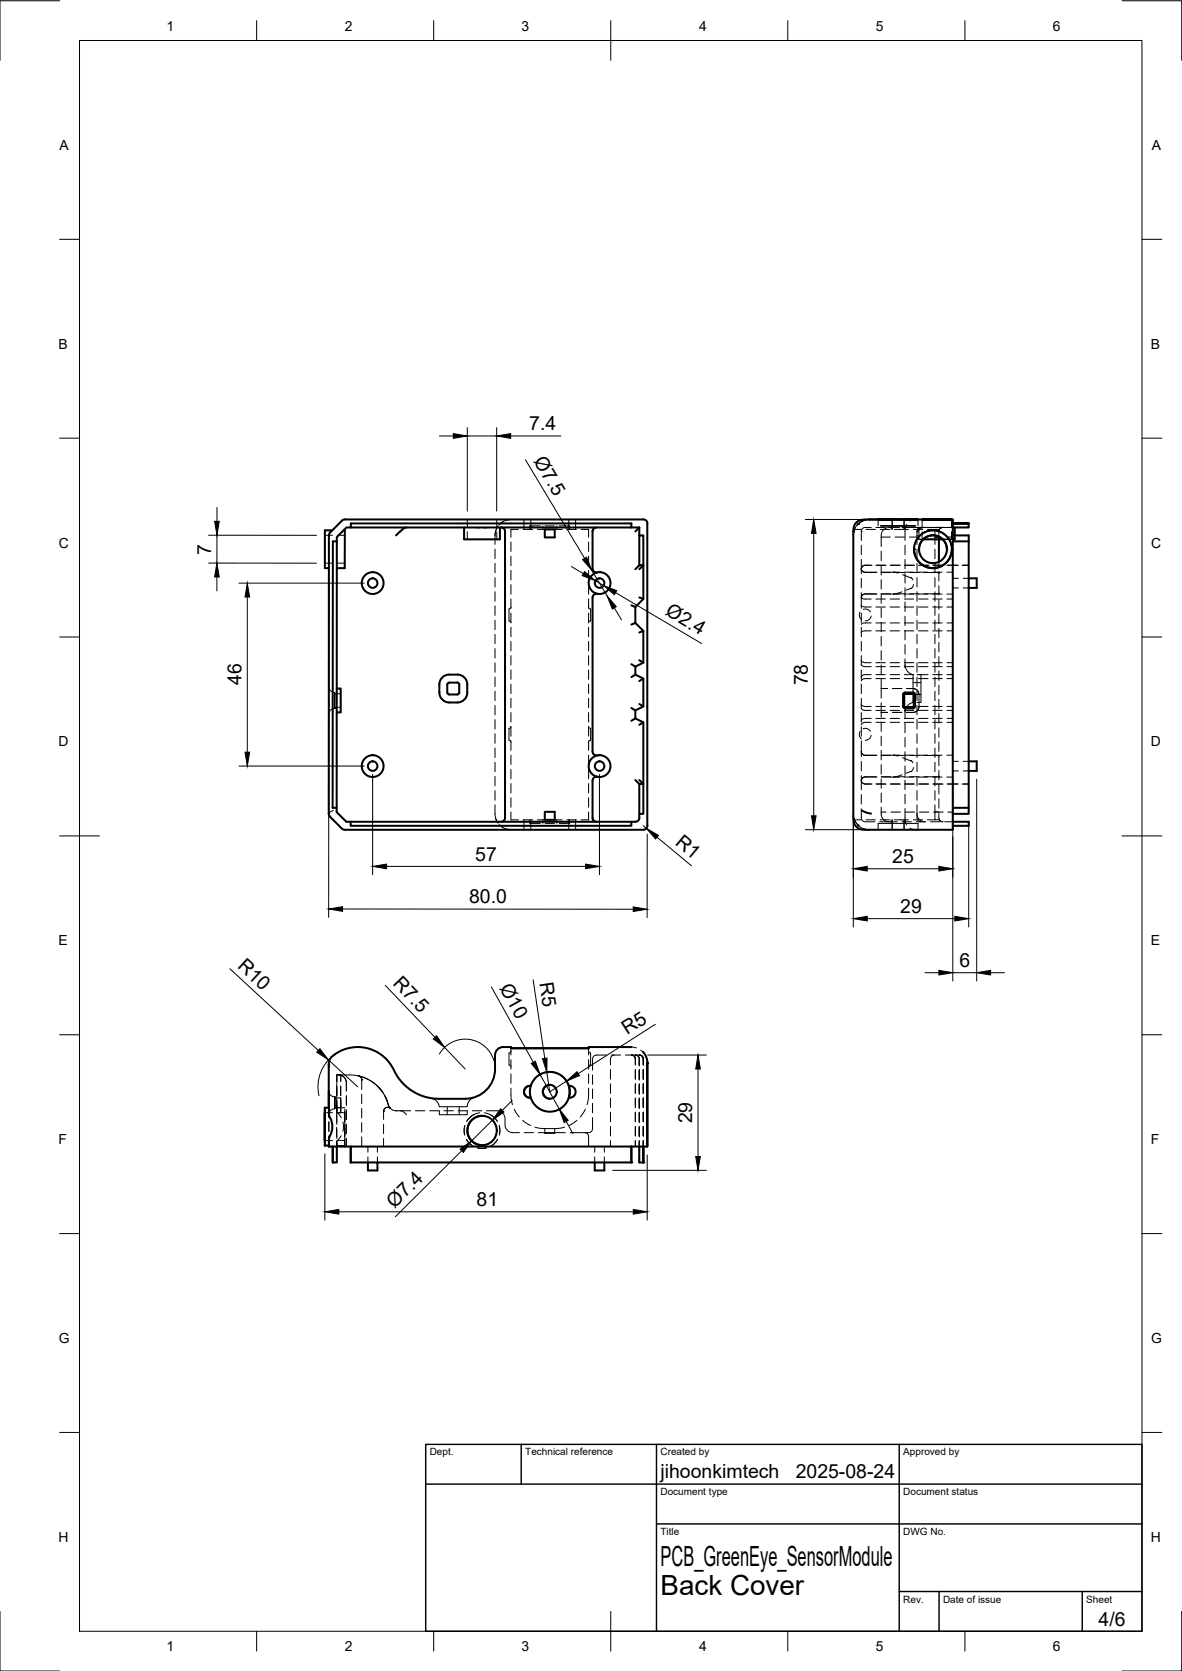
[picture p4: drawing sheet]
<svg xmlns="http://www.w3.org/2000/svg" width="297mm" height="420mm" viewBox="0 0 297 420" stroke-linecap="round" stroke-linejoin="round" font-family="sans-serif">
<!-- layer: Visible -->
<g fill="none" stroke="#000" stroke-width=".51">
<path d="M83.5 133.4h-1.9v9.5h1.1M85.9 130.9l-2.9 3-.3 .7-.1 70 .3 .7M86.3 133.4h.4l-.1 9.5h-2M88.2 131.6h70.5v1h-70.5zM88.2 132.6h-1.1l-2.5 2.4v1.1M102.2 132.6l-.8 .3-1.9 1.7M116.6 132.6v3h9v-3M125.9 132.6a1.01 1.01 0 0 1 1 1v72a1.01 1.01 0 0 1-1 1M136.9 133.1h2.5v2h-2.5zM149.9 132.6a.97 .97 0 0 0-1 1v9.4M158.7 132.6h2M160.7 134.6h1v7.5h-1z"/>
<path d="M160.7 132.6l-1 1M160.7 132.6v2M161.7 130.6h-75l-.7 .3M161.7 130.6a1.01 1.01 0 0 1 1 1M162.7 131.6v76M215.7 131.7h.1M218.5 130.6h.1M218.4 130.6h21v74M220.7 130.6h3.5zM224.2 130.6h6.5zM229.7 138.1a4.8 4.8 0 0 0 4.8 4.8 4.8 4.8 0 0 0 4.7-4.8M230.4 130.6h-11.9a5.4 5.4 0 0 0-3.3 .8l-.6 1-.2 1.2v72a3 3 0 0 0 3.8 3h21.2v-4"/>
<path d="M230.9 138.1a3.5 3.5 0 0 1 3.6-3.5 3.5 3.5 0 0 1 3.5 3.5M231.7 130.6h7.4zM232 135.6h4.9M235.9 135.6v5.7M239.4 131.6h4zM239.4 136.1h4M239.9 132.6v3h-.5M239.9 134.6h3.5v1.5M243.4 136.1v67h-4M243.4 131.6v1h-4M148.9 142.9l.4 .8 .8 .2M150.1 149.3l-.8 .2-.4 .8v38.7"/>
<path d="M158.7 152.2l1 .4M159.7 156.6l-1 .4M160.7 143.1l1-1v8.5l-2 2v4l2 2v8M160.7 142.1l-1 1M160.7 150.2l1 .4M161.7 158.6l-1 .4M243.4 145.4h2v2.4h-2M84.6 173.1h1v6h-1M111.3 170.2a4.8 4.8 0 0 1 4.2-.5 2.51 2.51 0 0 1 1.9 2.4 4 4 0 0 1-.9 4 4.8 4.8 0 0 1-4.2 .5 2.51 2.51 0 0 1-1.9-2.5 4 4 0 0 1 .9-3.9zM112.5 171.9l.4-.3 2.3 .1 .2 .4v2.3l-.5 .2h-2.2l-.3-.5zM158.7 178l1 .6M158.7 167l1 .6"/>
<path d="M159.7 169.6l-1 .6M160.7 166l1 .6M160.7 177l1 .6M161.7 166.6l-2 1v2l2 1v7l-2 1v2l2 1v15.5l-1-1M161.7 170.6l-1 .6M226.9 174.6v3l.5 .5h2.1l.4-.2 .1-3.3M227.2 174.6v3l.2 .2M227.4 174.1h2M227.4 177.8h2M227.4 174.1l-.2 .1-.3 .4M227.4 174.4l-.2 .2M229.4 174.4h-2h2"/>
<path d="M229.5 174.1l.2 .1 .3 .4M229.5 174.4l.2 .2M229.6 174.6l.1 3-.2 .2M148.9 188.9l.4 .8 .8 .2M148.9 196.3l.1 9.8M150.1 195.3l-.8 .2-.4 .8M159.7 196.1l1 1M159.7 180.6l-1 .7M160.7 197.1v8.5a1.01 1.01 0 0 1-1 1h-72.7l-2.4-2.4v-68.1h-.9l-.1 67h1M160.7 197.1h1v7.5h-1M161.7 181.6l-1 .6M243.4 191.4h2v2.4h-2"/>
<path d="M82.9 205.3l3 3M85.9 208.3l.7 .3h75.1M88.1 206.6v1h70.6v-1M136.9 204.1h2.5v2h-2.5zM149 206.1l.2 .2M149.2 206.3l.7 .3M162.7 207.6a1.01 1.01 0 0 1-1 1M215.7 207.5h.1M215.7 207.5v.1M216.6 203.8l1.1 .5 1.2 .3M239.4 206.6h4v1h-4M243.4 203.1v1.5h-4"/>
<path d="M81.6 278.5h1.1v1.8l.3 .8M81.6 278.5v9.5zM82.6 267.7v10.8v-4.2M83.7 265.5a2.48 2.48 0 0 0-1.1 2.3M83.8 265.3a10.1 10.1 0 0 1 15.6 4.6 12.6 12.6 0 0 0 10.9 6.4h6.6M124.4 265.3a11.2 11.2 0 0 1-1.2 7.5 7.5 7.5 0 0 1-6.3 3.5M128.4 263.6h19.5M133.2 273a1.49 1.49 0 0 0-1.5 1.5 1.49 1.49 0 0 0 1.5 1.5M133.4 276a5 5 0 0 0 4.8 3.5 5 5 0 0 0 4.7-3.5M133.4 273a5 5 0 0 1 4.8-3.5 5 5 0 0 1 4.7 3.5M133.4 273l-.2 1.5 .2 1.5M133.4 273a1.49 1.49 0 0 0-1.7 1.5 1.49 1.49 0 0 0 1.7 1.5"/>
<path d="M138.2 272.8a1.75 1.75 0 0 0-1.8 1.7 1.75 1.75 0 0 0 1.8 1.8M142.9 273a1.49 1.49 0 0 1 1.8 1.5 1.49 1.49 0 0 1-1.8 1.5M142.9 276h.3M142.9 273l.3 1.5-.3 1.5M143.2 273h-.3M147.9 263.6h-19.5v-.3a3.6 3.6 0 0 0-3.4 .6l-.5 .8-.1 .6M158.7 263.3h-10.8v.3M161.5 264.5l.9 1.2 .3 1.6M82.6 288v.3h79.1M83 285.5l-.3 .8v1.7h-1.1M83 281.1l.5 1.9-.1 1.3-.4 1.2M83.6 288.3l.1 4"/>
<path d="M83.7 288.3v4M84.6 288.3v4h-.9M88.1 292.3l.1-4v4h70.5v-4v4M88.1 292.3h.1M92.5 292.3v2h2.3v-2M121.1 280.6a3.7 3.7 0 0 0-3.6 3.7 3.7 3.7 0 0 0 3.6 3.7M149.5 292.3v2h2.4v-2M160.7 288.3v4h1v-4M161.7 288.3h1v-21v21"/>
<circle cx="234.5" cy="138.1" r="4.8"/>
<circle cx="234.5" cy="138.1" r="3.5"/>
<circle cx="93.7" cy="146.6" r="2.74"/>
<circle cx="93.7" cy="146.6" r="1.2"/>
<circle cx="150.7" cy="146.6" r="2.74"/>
<circle cx="150.7" cy="146.6" r="1.2"/>
<circle cx="93.7" cy="192.6" r="2.74"/>
<circle cx="93.7" cy="192.6" r="1.2"/>
<circle cx="150.7" cy="192.6" r="2.74"/>
<circle cx="150.7" cy="192.6" r="1.2"/>
<circle cx="138.2" cy="274.5" r="1.75"/>
<circle cx="121.1" cy="284.3" r="3.7"/>
</g>
<!-- layer: Hidden -->
<g fill="none" stroke="#000" stroke-width=".25">
<path d="M81.6 134.6h1.9M84.8 134.6h1.9M117.4 130.6v1.9M117.4 133.7v1.9M119 132.6l1.5 .1M123.2 132.6l-1.6 .2M124.4 134.6v2.3M124.4 138.1v2.4M124.8 133l-.4 1.6M124.8 130.6v1.9M124.8 133.7v1.9M125.2 132.2l-.6 1.3-.2 1.1"/>
<path d="M126.3 131.2l-1 .9M127.4 130.7l1-.1-1.1 .2-1.3 .6M128.4 136.3v2.4M128.4 139.8v2.4M130.3 133.1h-1.9v2M131.5 133.1h2.4M131.7 130.6v2.5M133.2 133.1v-.9h.2v.9M133.4 130.6v1.6h2.4M135 133.1h1.9M136.4 132.2v.9M137 132.2h2.3"/>
<path d="M139.4 133.1h1.9M139.9 132.2v.9M140.5 132.2h2.7v.9M142.5 133.1h2.3M142.9 130.6v2.5M144.7 130.6v2.5M146 133.1h1.9v2M147.9 136.3v2.4M147.9 139.8v2.4M149.9 132.6l-.7 .3M214.4 133.6h.1M214.7 133.1l-.3 1.5"/>
<path d="M214.7 133.1h1.7M215.7 131.7l-1 1.6-.3 1.3 .4-1.7-.1 .2-.3 1.5M215.7 131.7l1.2-.8 1.5-.3a4 4 0 0 0-2.7 1.1zM216.5 133.6h.1M216.5 133.6v2.3M216.5 137.1v2.4M217.6 133.1h2.4M218.4 130.6l-1 .1-.9 .4-1.2 1 .4-.4M218.9 132.6h-1.5a1 1 0 0 0-.9 1M220.1 132.6h2.4M220.7 130.6v1.6M221.2 133.1h2.4"/>
<path d="M221.4 135v2.4M221.4 138.6v2.4M221.4 135h2.4M221.5 130.6h.1M223.4 132.6h2.4M223.4 132.6a2.04 2.04 0 0 0-2 2.4M223.4 132.6h2.7M223.9 133.1v-.9h3.5v.9M224.2 130.6h.1M224.2 130.6v2.5M224.7 133.1h3.6M224.9 135h2.4"/>
<path d="M226.7 132.6h2.9M227 132.6h4.2M227.2 130.6v1.6h-5.9h8.8h-2.9M227.2 130.6h.1M227.2 130.6v2.5M227.4 137.1v2.4M227.8 131.8l-.3 1.5-.1 2.6M228.5 135h2.3M229.5 133.1h2.4M229.7 138.1l.1 1.2 .5 1.2M229.7 138.1h.1M229.8 137.2l-.1 1.3 .2 1.1"/>
<path d="M229.9 136.8l-.2 1.3M230.3 132.6h2.9M230.4 133.6v1M230.4 130.6l-1.7 .4M230.4 134.6h.1M230.4 134.6v2.3M230.4 138.1v2.4M230.7 130.6v1.6M230.9 132.8v2.8M230.9 138.1l.3 1.3M230.9 138.1h.1M231.1 134.8l-.8 .9-.5 1.2"/>
<path d="M231.4 132.6h2.6l-3.1 .2 .5-.2a.98 .98 0 0 0-1 1M231.7 133.7l.1 1.9h2.4M231.7 130.6v1.9M232 135.6h-1.1h1.6M232.2 133.9l-1.4 1.1-.7 1.1M232.4 132.6a1.93 1.93 0 0 0-1.8 1.3M232.9 135.6h5M233.1 133.1h1.8M233.3 133.5a4.7 4.7 0 0 1 4.5 1.2M233.7 135.6h2.4M233.8 132.6h3M233.8 133.4a4.7 4.7 0 0 0-3.4 2.3"/>
<path d="M234 132.6h-1.5a1.67 1.67 0 0 0-2 .9l-.1 .1M234.4 133.4l-1.2 .1-1.1 .5M234.9 135.1v1.8M234.9 138.1v2.4M235 133.4a4.8 4.8 0 0 1 4.2 4.7M236.1 133.1l-.2 .5zM236.1 133.1h-1.2v2h1M236.1 133.2l-.1 .2zM236.3 132.9l.6-.3zM236.7 133.9l1.4 1.1M236.9 135.6h2.5M236.9 132.6a1 1 0 0 0-1 1v2"/>
<path d="M236.9 132.6h-1.7h2.4M237.3 135.6h2.6M237.4 132.6h3.5M238 138.1l-.3 1.3M238 138.1h.1M238.1 135l.6 1.1M238.1 135h1.3M238.7 132.6h1.2zM239 136.8l.2 1.3M239 139.3l-.4 1.2-.8 1M239.1 133.7v1.9h-2.5M239.1 137.2l.1 1.3-.2 1.1"/>
<path d="M239.1 130.6v1.9M239.2 138.1h.1M239.4 134.6h.5M239.9 132.6h.1M242 132.6h1.4M81.6 141.6h1.9M84.7 141.6h1.9M124.4 141.6v2.4M124.4 145.2v2.4M124.4 148.8v2.4M124.4 152.4v2.3M124.4 155.9v2.4"/>
<path d="M124.4 159.5v2.4M128.4 152.6l-.2 .4a.33 .33 0 0 0-.3 .2 .33 .33 0 0 0 0 .4v2.1a.41 .41 0 0 0 0 .4 .41 .41 0 0 0 .4 .2l.1 .3M128.4 143.4v2.4M128.4 147v2.4M128.4 150.6v2.4M128.4 154.2v2.3M128.4 157.7v2.4M147.9 152.6l.2 .4a.34 .34 0 0 1 .4 .2 .34 .34 0 0 1-.1 .4v2.1a.42 .42 0 0 1 0 .4 .42 .42 0 0 1-.4 .2l-.1 .3M147.9 143.4v2.4M147.9 147v2.4M147.9 150.6v2.4M147.9 154.2v2.3"/>
<path d="M147.9 157.7v2.4M216.1 153.9a1.51 1.51 0 0 0 .4 1.9M216.5 149v1.3M216.5 145.4v2.4M216.5 143v1.3M216.5 152.2l.4 .4h2M216.5 150.2l.4 .4h2M216.5 143a1 1 0 0 0 .9 1h2.8M216.5 142.9a1 1 0 0 0 .9 1h3M216.5 140.7v2.3M216.5 150.3v2.7M216.5 154.2v2.3"/>
<path d="M216.5 157.7v2.4M216.7 142.4l-.2 .7a.97 .97 0 0 1 .9-1zM216.9 153.2a1.46 1.46 0 0 1 1.8 .7M217.4 142.1h1.7M218.9 154.9a1.48 1.48 0 0 1-1.5 1.2M218.9 158.6h-1.8l-.6 .4M218.9 156.6l-2 .1-.4 .3M220.1 142.1h2.6M220.1 158.6h2.4M220.1 156.6h2.4M220.1 152.6h2.4M220.1 150.6h2.4"/>
<path d="M220.2 149.3h-2.8a1 1 0 0 0-.9 1M220.4 149.4h-3a1 1 0 0 0-.9 1M221.4 144h2.4M221.4 149.3h2.4M221.4 142.2v2.3M221.4 145.8v2.3M221.4 149.3v2.4M221.4 152.9v2.4M221.4 156.5v2.4M221.6 143.9h4.4M221.6 149.4h4.4M223.7 142.1h2.6"/>
<path d="M223.7 158.6h2.4M223.7 156.6h2.4M223.7 152.6h2.4M223.7 150.6h2.4M224.5 149.4h.1M224.5 143.9h.1M224.5 143.9l1.2 .2M225 144h2.4M225 149.3h2.4M226.7 148.8l-2.2 .6M226.8 144.5l2.1 .8M227.2 143.9h2.4"/>
<path d="M227.2 149.4h2.4M227.2 142.1h2.6M227.2 158.6h2.4M227.2 156.6h2.4M227.2 152.6h2.4M227.2 150.6h2.4M227.4 140.7v2.3M227.4 144.2v2.4M227.4 147.8v2.4M227.4 151.4v2.4M227.4 154.9v2.4M227.4 158.5v2.4"/>
<path d="M228.6 144h2.3M228.6 149.3h2.3M228.9 145.3h.1M228.9 148h.1M228.9 145.3l.5 .5M229.6 147l-.1 .3a1.59 1.59 0 0 1-1.6 1l-.1 .1M230.4 140.7l.9 1 .9 .6M230.4 141.6v2.4M230.4 145.2v2.4M230.4 148.8v2.4M230.4 152.4v2.3M230.4 155.9v2.4"/>
<path d="M230.4 159.5v2.4M230.8 143.9h2.4M230.8 149.4h2.4M230.8 142.1h2.6M230.8 158.6h2.4M230.8 156.6h2.4M230.8 152.6h2.4M230.8 150.6h2.4M231.1 141.5l1 .7 1.1 .5M231.8 140.4l.9 .7 1.1 .4M232.2 144l3.8 .1-.1-.1v.1M233.3 142.7l.8 .2 1.5-.2"/>
<path d="M234.4 143.9h2.3M234.4 149.4h2.3M234.4 142.1h2.6M234.4 158.6h2.4M234.4 156.6h2.4M234.4 152.6h2.4M234.4 150.6h2.4M234.9 141.6v2.4M234.9 145.2v2.4M234.9 148.8v2.4M234.9 152.4v2.3M234.9 155.9v2.4"/>
<path d="M234.9 159.5v2.4M235.9 149.2v.1l.1-.1-3.8 .1M235.9 141.3v1.2M235.9 143.7v2.4M235.9 147.3v2.3M235.9 150.8v2.4M235.9 154.4v2.4M235.9 158v2.4M236.8 142.2l-1.1 .5-1.3 .2M237.1 140.4l-.9 .7-1.2 .4M237.9 143.9h1.5M237.9 149.4h1.5"/>
<path d="M238 142.1h2.9M238 158.6h1.4M238 156.6h1.4M238 152.6h1.4M238 150.6h1.4M238.4 140.7l-.8 1-.9 .6M239.4 147.8h1.5M239.4 145.4h1.5M241.8 142.1h1.6h-1.4M242 147.8h1.4M242 145.4h1.4M82.6 172.6a1.5 1.5 0 0 0 1.5 1.5"/>
<path d="M84.1 174.1v.5zM84.1 174.6v3v-3M84.1 177.6v.5zM84.1 178.1h.1M84.1 178.1a1.48 1.48 0 0 0-1.5 1.5M84.1 177.8h1.5M84.1 174.4h1.5M124.4 163.1v2.4M124.4 166.6v2.4M124.4 170.2v2.4M124.4 173.8v2.4M124.4 177.4v2.3"/>
<path d="M128.4 161.3v2.4M128.4 164.9v2.3M128.4 168.4v2.4M128.4 172v2.4M128.4 175.6v2.4M128.4 179.2v2.3M147.9 161.3v2.4M147.9 164.9v2.3M147.9 168.4v2.4M147.9 172v2.4M147.9 175.6v2.4M147.9 179.2v2.3"/>
<path d="M216.5 166a.84 .84 0 0 0 .9 .6h1.5M216.5 175.6v2.4a.84 .84 0 0 0 .9 .6h1.5M216.5 177a.84 .84 0 0 0 .9 .6h1.5M216.5 167a.84 .84 0 0 0 .9 .6h1.5M216.5 161.3v2.4M216.5 164.9v2.3M216.5 168.4v2.4M216.5 172v2.4M216.5 179.2v2.3M218.9 170.6l-1.8 .1-.5 .2-.1 .3M218.9 169.6h-1.6a.8 .8 0 0 0-.8 .6M220.1 166.6h2.4"/>
<path d="M220.1 178.6h2.4M220.1 177.6h2.4M220.1 170.6h2.4M220.1 169.6h2.4M220.1 167.6h2.4M221.4 173.1h1.7zM221.4 160v2.4M221.4 163.6v2.4M221.4 167.2v2.4M221.4 170.8v4.7M221.4 176.7v3.6M221.4 179.1h1.7"/>
<path d="M223.7 166.6h2.4M223.7 178.6h2.4M223.7 177.6h2.4M223.7 170.6h2.4M223.7 169.6h2.4M223.7 167.6h2.4M224.3 173.1h2.3M224.3 179.1h2.3M227.2 177.6l2.4 .1-.2 .1h-2zM227.2 166.6h2.4M227.2 178.6h2.4M227.2 170.6h2.4"/>
<path d="M227.2 169.6h2.4M227.2 167.6h2.4M227.4 167.2a2.87 2.87 0 0 0 2 2.5v6a.82 .82 0 0 1 0 .9 .82 .82 0 0 1-.8 .3l-.8 .9-.4 1.3M227.4 162.1v2.4M227.4 165.7v2.2M227.4 178.4v2.3M229.4 171.6h2M229.4 174.6h2M229.6 177.6h.1M230.4 163.1v2.4M230.4 166.6v2.4M230.4 170.2v2.4"/>
<path d="M230.4 173.8v2.4M230.4 177.4v2.3M230.4 169.6h2.8M230.8 166.6h2.4M230.8 178.6h2.4M230.8 177.6h2.4M230.8 170.6h2.4M230.8 167.6h2.4M230.9 174.6a1.52 1.52 0 0 0-1.5-1.5h-1.6h1.6a1.52 1.52 0 0 1 1.5 1.5v3a1.51 1.51 0 0 1-1.5 1.5h-1.6h1.6a1.54 1.54 0 0 0 1.5-1.5M231.4 169.6v7h-1M234.4 166.6h2.4M234.4 178.6h2.4"/>
<path d="M234.4 177.6h2.4M234.4 170.6h2.4M234.4 169.6h2.4M234.4 167.6h2.4M234.9 163.1v2.4M234.9 166.6v2.4M234.9 170.2v2.4M234.9 173.8v2.4M234.9 177.4v2.3M235.9 161.5v2.4M235.9 165.1v2.4M235.9 168.7v2.4"/>
<path d="M235.9 172.3v2.3M235.9 175.8v2.4M235.9 179.4v2.4M238 166.6h1.4M238 178.6h1.4M238 177.6h1.4M238 170.6h1.4M238 169.6h1.4M238 167.6h1.4M124.4 180.9v2.4M124.4 184.5v2.4M124.4 188.1v2.4"/>
<path d="M124.4 191.7v2.3M124.4 195.2v2.4M124.4 198.8v2.4M128.4 182.6l-.2 .4a.35 .35 0 0 0-.3 .2 .35 .35 0 0 0 0 .4v2.1a.4 .4 0 0 0 0 .4 .4 .4 0 0 0 .4 .2l.1 .3M128.4 182.7v2.4M128.4 186.3v2.4M128.4 189.9v2.4M128.4 193.4v2.4M128.4 197v2.4M147.9 182.6l.2 .4a.35 .35 0 0 1 .3 .2 .35 .35 0 0 1 0 .4v2.1a.4 .4 0 0 1 0 .4 .4 .4 0 0 1-.4 .2l-.1 .3M147.9 182.7v2.4M147.9 186.3v2.4"/>
<path d="M147.9 189.9v2.4M147.9 193.4v2.4M147.9 197v2.4M216.1 183.9a1.47 1.47 0 0 0 .4 1.9M216.5 195v1.3M216.5 191.5v2.3M216.5 189v1.2M216.5 196.1a.94 .94 0 0 0 .9 1 1 1 0 0 1-.9-1zM216.5 189a.97 .97 0 0 0 .9 .9h2.8M216.5 188.9a1 1 0 0 0 .9 1h3M216.5 182.7v2.4M216.5 186.3v2.7"/>
<path d="M216.5 196.3v2.3M216.5 199.8v2.4M216.9 183.2a1.48 1.48 0 0 1 1.8 .7M217.4 197.1h1.7M218.9 184.9a1.48 1.48 0 0 1-1.5 1.2M218.9 181.6h-1.6a.8 .8 0 0 0-.8 .6M218.9 180.6h-1.6a.8 .8 0 0 0-.8 .7M220.1 197.1h2.6M220.1 181.6h2.4M220.1 180.6h2.4M220.2 195.3h-2.8a1 1 0 0 0-.9 1M220.4 195.4h-3a1 1 0 0 0-.9 1"/>
<path d="M221.4 189.9h2.4M221.4 195.3h2.4M221.4 181.5v2.4M221.4 185.1v2.4M221.4 188.7v2.4M221.4 192.3v2.3M221.4 195.8v2.4M221.4 199.4v2.4M221.6 189.9h4.4M221.6 195.4h4.4M223.7 197.1h2.6M223.7 181.6h2.4"/>
<path d="M223.7 180.6h2.4M224.5 195.4h.1M224.5 189.9h.1M224.5 189.9l1.2 .2M225 189.9h2.4M225 195.3h2.4M226.7 194.8l-2.2 .6M226.8 190.5l2.1 .8M227.2 189.9h2.4M227.2 195.4h2.4M227.2 197.1h2.6M227.2 181.6h2.4"/>
<path d="M227.2 180.6h2.4M227.4 181.9v2.4M227.4 185.4v2.4M227.4 189v2.4M227.4 192.6v2.4M227.4 196.2v2.3M227.4 199.7v2.4M228.6 189.9h2.3M228.6 195.3h2.3M228.9 191.3h.1M228.9 194h.1M228.9 194l-1.1 .4"/>
<path d="M228.9 191.3l.5 .5M229.6 193l-.3 .7-.4 .3M230.4 180.9v2.4M230.4 184.5v2.4M230.4 188.1v2.4M230.4 191.7v2.3M230.4 195.2v2.4M230.4 198.8v2.4M230.8 189.9h2.4M230.8 195.4h2.4M230.8 197.1h2.6M230.8 181.6h2.4"/>
<path d="M230.8 180.6h2.4M232.2 189.9l3.7 .2M234.4 189.9h2.3M234.4 195.4h2.3M234.4 197.1h2.6M234.4 181.6h2.4M234.4 180.6h2.4M234.9 180.9v2.4M234.9 184.5v2.4M234.9 188.1v2.4M234.9 191.7v2.3M234.9 195.2v2.4"/>
<path d="M234.9 198.8v2.4M235.9 195.2v.1l.1-.1-3.8 .1M235.9 183v2.4M235.9 186.5v2.4M235.9 190.1v2.4M235.9 193.7v2.4M235.9 197.3v2.3M237.9 189.9h1.5M237.9 195.4h1.5M238 197.1h2.9M238 181.6h1.4M238 180.6h1.4"/>
<path d="M239.4 193.8h1.5M239.4 191.4h1.5M241.8 197.1h1.6M242 193.8h1.4M242 191.4h1.4M83.8 203.8l-.9 .4-.3 .4M124.4 202.4a6.9 6.9 0 0 0 .4 3.9l.4 .7M124.6 205.9l.3 .6M124.7 206l.1 .5M125.5 207.3l.7 .6M126 207.9l1.3 .6 1.1 .1-1.2-.2M128.4 204.2v1.9h1.9"/>
<path d="M128.4 200.6v2.4M131.5 206.1h2.4M131.7 206.1v2.5M133.2 206.1v.9h.2M133.4 207h2.4M133.4 206.1v.9M133.4 207v1.6M135 206.1h1.9M136.4 206.1v.9M137 207h2.3M139.4 206.1h1.9M139.9 206.1v.9"/>
<path d="M140.5 207h2.4M142.5 206.1h2.3M142.9 206.1v.9M142.9 207v1.6M143.2 206.1v.9h-.3M144.7 206.1v2.5M147.9 204.2v1.9h-1.9M147.9 200.6v2.4M148.9 205.9l.1 .2M149.2 206.3l.7 .3M214.5 205.3l-.1-.7 .1 .4a4.2 4.2 0 0 0 1.4 2.7M214.6 205.7l.3 .8"/>
<path d="M214.7 206.1h1.7M214.9 206.5l.8 1M215.6 207.4l.1 .1M215.7 207.5a4.1 4.1 0 0 0 2.7 1.1l-1.5-.3M215.7 207.6h.1M216.5 203.3v2.3a.97 .97 0 0 0 .9 1h2.5M217.6 206.1h2.4M220.7 208.6v-1.6h10v1.6M221 206.6h4.5M221.2 206.1h2.4M221.4 203v1.6a1.99 1.99 0 0 0 2 2M221.4 204.2h1.3"/>
<path d="M223.9 204.2h2.4M223.9 206.1v.9M224.2 206.6v.4M224.2 206.1v2.5M224.7 206.1h3.6M226.7 206.6h2.4M227.2 206.6v.4M227.2 206.1v2.5M227.4 203.3l.1 2.7 .3 1.4M227.4 206.1v.9M227.5 204.2h2.3M228.7 208.2l1.7 .4"/>
<path d="M229.5 206.1h2.4M230.3 206.6h2.3M230.4 204.6v.5a1.31 1.31 0 0 0 1 1.5M230.4 204.6a1.97 1.97 0 0 0 2.1 2M230.4 202.4v2.2M231 204.2h2.4M233.1 206.1h1.8M233.8 206.6h2.4M234.6 204.2h2.4M234.9 202.4v1.7M235.9 204.1h-1v2h1.2l-.1-.2M235.9 204.4v1.2a.97 .97 0 0 0 1 1l-.7-.3"/>
<path d="M235.9 200.9v2.3M237.4 206.6h2M238.2 204.2h1.2M81.6 279.8h1.9M82.6 268.3h.1M82.6 267.8h.1M82.6 267.1v.4M82.6 279.4v-.9v2.4M82.6 274.3l.1 .6 .4 .5 1 .4M82.7 278.5v2.4M82.9 266.3l-.2 .4M83.8 265.4l-.6 .4"/>
<path d="M83.8 265.4h.1M83.8 265.4l-.3 .2M83.8 265.3l-.1 .2M83.8 265.3h.1M84.1 275.8v.5zM84.1 275.8h.1M84.1 276.3v-.2h1.5v.2M84.1 276.1h.1M84.1 276.1v.2M84.1 278.3v.5zM84.1 278.3v-2v2M84.1 276.3v2"/>
<path d="M84.1 278.3v.5M84.1 278.8l-.9 .3-.5 .8M84.6 270.3a2.06 2.06 0 0 1 2.4 2v2M84.6 270.3v2.3M84.6 272.7v3.5M84.6 276.3v3.4M84.6 279.9v2.4M84.6 279.8v-1.5v1.5h1M84.6 270.3h.1M84.6 279.1v-.5v1.1l1.1 1.3M84.6 278.5h2.1M84.8 279.8h1.9"/>
<path d="M85.6 276.3v2.2M85.6 276.3v2.2h-1.5v-.2v.2M85.6 276.7v3.1zM85.6 270.3v1.6M85.6 273.1v2.4M86.6 279.5v2.5M86.7 278.8v2.6M86.7 279.8v2.3M87 275.5v2.4M87 279.1v2.4M87.1 275.5v2.4M87.1 279.1v2.4"/>
<path d="M90.2 270.6l1.3 .3M90.2 270.6l1.5 .4M90.2 270.6l.5 .3 .2 .6M90.3 270.6l-1.8-.3h-3.4a1.99 1.99 0 0 1 2 2v2M90.9 271.5v2.4M90.9 275.1v2.4M90.9 278.7v2.4M90.9 271.5h.1M91.3 270.9l1.2 .5M91.4 270.9l2.1 1.1M91.9 271.1l.3 .1M92.8 271.5l1.1 .8"/>
<path d="M93.4 271.9l1 .8M93.7 272.1l1.3 1.1 1.1 1.3M94.5 272.8l1.6 1.7M94.8 273.1l1.5 1.8M95.2 273.5l.8 .9M95.9 274.3l.9 1.5 .7 1.5M96.4 279.4h.1M96.4 279.4v2.1M96.6 275.3l1 2.5M96.7 275.5l.9 2.3M96.9 275.9l.4 1.1M97.6 277.8l.7 1.1 1.2 .4"/>
<path d="M97.6 277.8l.1 .2-.1-.1M97.8 278.2l.1 .3zM98 278.6a1 1 0 0 0-1-.1 1 1 0 0 0-.6 .9M99.5 279.3h1.1M99.5 279.3h.1M100.6 279.3l.7 .2 .9 .8M100.6 279.3h2.6M104.4 279.3h2.4M108 279.3h2.4v1h7v-1M111.5 279.3h2.4M112.4 278.3v2M115.1 279.3h2.4"/>
<path d="M115.4 278.3v2M116.9 276.3h.1M118.7 279.3h2.4M119.1 275.9a2.56 2.56 0 0 0-1.7 2.4h-7a2.63 2.63 0 0 0-2.1-2.2M120.5 279.8l-1.5 .5M121.7 279.8l1 .3a4.6 4.6 0 0 1 2.3 1.8M122.3 279.3l3.3 .1 1 .8 .3 1.1a3.8 3.8 0 0 0 .3 2.5l.7 .7a4.2 4.2 0 0 0 2.6 .3M128.4 273.6a11.1 11.1 0 0 0 .4 4.1M128.4 264.3l-.2 .4a.4 .4 0 0 0-.4 .2 .4 .4 0 0 0 .1 .5v2a.38 .38 0 0 0 0 .4 .38 .38 0 0 0 .4 .1l.1 .4M128.4 263.6v1.7M128.4 266.4v2.4M128.4 270v2.4"/>
<path d="M129.2 278.9l1.3 2M133.2 273l.2 .1-.2 1.1 .2 1.8M133.4 276l.5 1.2 .6 .7M133.4 276h-.2M134.5 271.2l-1.1 1.9M135.4 278.7l.9 .5 1.3 .3M137.6 269.6l-1.3 .3-.9 .5M138.2 272.8l.9 .3 .7 .9M138.7 269.6l1.3 .3 .9 .5M139.8 275.1l-.7 .9-.9 .3M141 278.7l-1 .5-1.3 .3M141.9 271.2l1 1.9"/>
<path d="M142.9 276l-.5 1.2-.5 .7M143.2 273l.8 .3 .5 .7M144.5 275.1l-.5 .7-.8 .2M147.1 278.9l-1.3 2M147.9 273.6v2.5l-.3 1.6M147.9 264.3l.2 .3a.45 .45 0 0 1 .4 .3 .45 .45 0 0 1-.1 .5v2a.38 .38 0 0 1 0 .4 .38 .38 0 0 1-.4 .1l-.1 .4M147.9 263.6v1.7M147.9 266.4v2.4M147.9 270v2.4M148.9 270.3v2.3M148.9 273.8v2.4M148.9 277.4v2.4"/>
<path d="M152.4 265.3h-2.5a1 1 0 0 0-1 1v2.8M153.4 268.9v2.4M153.4 272.5v2.4M153.4 276.1v2.4M153.4 279.7v2.3M153.6 265.3h2.4M154.4 265.3a1 1 0 0 0-1 1v1.5M157.2 265.3h2.5M158.7 265.3a1 1 0 0 1 1 1M158.7 265.3a1 1 0 0 1 1 1 1 1 0 0 0-1-1zM158.7 263.3l1.3 .2M159.7 265.3h1"/>
<path d="M159.7 265.3a.97 .97 0 0 1 1 1v1.7M159.7 265.3a.98 .98 0 0 1 1 1v1.5M159.7 266.3v1.5M159.7 268.9v2.4M159.7 272.5v2.4M159.7 276.1v2.4M159.7 279.7v2.3M160.7 265.3a1 1 0 0 1 1 1M160.7 265.3a1.01 1.01 0 0 1 1 1 1.04 1.04 0 0 0-1-1zM160.7 268.9v2.6M160.7 272.5v2.6M160.7 276.1v2.6"/>
<path d="M160.7 279.7v2.6M161 264.1l.5 .4M161.7 266.3v1.5M161.7 268.9v2.4M161.7 272.5v2.4M161.7 276.1v2.4M161.7 279.7v2.3M81.6 286.8h1.9M82.6 282.1v2.4M82.6 285.7v2.3M82.7 285.7v2.3M82.7 282.1v2.4"/>
<path d="M84.6 283.5v2.3M84.6 290.9v1.4M84.6 280.3v2.4M84.6 283.9v2.4M84.6 286.9v1.1v-.5M84.6 286.9v2.8M84.6 288h2.1M85.7 285.6l-1.1 1.3M86.2 282.1l.1 1.2-.1 1.2M86.6 283.3v2.5M86.6 284.5l.1 2.3h-1.9M86.6 280.9v2.4"/>
<path d="M86.7 286.4v1.6l-.1-.9M86.7 282.7v2.5M86.7 283.3v2.3M87 282.7v2.4M87 286.2v2.1M87.1 282.7v2.4M87.1 286.2v2.1M90.9 282.3v2.4M90.9 285.9v2.4M92.5 288.3v1.4M92.5 290.9v1.4M94.8 288.3v1.4"/>
<path d="M94.8 290.9v1.4M96.4 282.7v2.4M96.4 286.2v2.1M116.8 285.4l-.2-1.1 .2-1.3-.2 1.3 .2 1.1M117.2 286.5l.9 1.1 .8 .5M117.2 286.5l.9 1.1 .8 .6M119 280.3l-1 .7-.7 .9M120 288.6l.8 .2 1.5-.2-.9 .2-1.4-.2M121.1 280.6l1.6 .3M121.1 288h.1M121.1 280.6h.1M121.1 288.8h.1"/>
<path d="M122.7 287.6l-1.6 .4M123.2 280.3l1 .7 .8 .9M123.4 288.1l.8-.5 .9-1.1-.9 1.1-.8 .6M123.7 281.6l.6 .8 .5 1.3M124.8 284.9l-.5 1.2-.6 .8M125.5 285.4l.1-1.1-.1-1.3 .1 1.3-.1 1.1M131.3 281.7l2 1.3M131.7 284.8h2.4M134.4 283.4l2.5 .4M135.3 284.8h6.8M136.9 283.8v1.1h2.5v-1.1M136.9 283.8h2.5"/>
<path d="M141.9 283.4l-2.5 .4M145 281.7l-2 1.3M146.9 284.8a1 1 0 0 1 1 1v2.5M148.9 281v2.8a1 1 0 0 1-1 1h-4.6M149.5 288.3v1.4M149.5 290.9v1.4M151.9 288.3v1.4M151.9 290.9v1.4M153.4 283.3v2.3M153.4 286.8v1.5M159.7 283.3v2.3M159.7 286.8v1.5"/>
<path d="M160.7 283.3v2.5M160.7 286.8v2.6M160.7 290.6v1.7M161.7 283.3v2.3M161.7 286.8v1.5"/>
</g>
<!-- layer: Visible -->
<g fill="#000">
<circle cx="215.7" cy="131.7" r=".25"/>
<circle cx="224.2" cy="130.6" r=".25"/>
<circle cx="227.2" cy="130.6" r=".25"/>
<circle cx="229.7" cy="138.1" r=".25"/>
<circle cx="239.2" cy="138.1" r=".25"/>
<circle cx="158.7" cy="263.3" r=".25"/>
<circle cx="162.7" cy="267.3" r=".25"/>
<circle cx="158.7" cy="292.3" r=".25"/>
<circle cx="161.7" cy="292.3" r=".25"/>
</g>
<!-- layer: BORDER -->
<g fill="none" stroke="#000" stroke-width=".25">
<path d="M15 .2h-15v15M20 10.2h267v400h-267zM64.5 5.2v5M109 5.2v5M153.5 5.2v10M198 5.2v5M242.5 5.2v5M282 .2h15v15M15 60.2h5M287 60.2h5M15 110.2h5M287 110.2h5"/>
<path d="M15 160.2h5M287 160.2h5M15 210.2h10M282 210.2h10M15 260.2h5M287 260.2h5M15 310.2h5M287 310.2h5M15 360.2h5M287 360.2h5M0 405.2v15h15M64.5 410.2v5"/>
<path d="M109 410.2v5M153.5 405.2v10M198 410.2v5M242.5 410.2v5M297 405.2v15h-15"/>
</g>
<!-- layer: TITLEBLOCK -->
<path d="M107 363.2h180v47h-180zM107 373.2h180M131 363.2v10M165 363.2v47M226 363.2v47M165 383.2h122M226 400.2h61M236 400.2v10M272 400.2v10" fill="none" stroke="#000" stroke-width=".36"/>
<!-- layer: FD_Dimensions -->
<g fill="none" stroke="#000" stroke-width=".25">
<path d="M110.4 109.6h3.5M117.4 107.5v21M117.4 109.6h7.4M124.8 107.5v21M128.3 109.6h12.6M132 115.6l14.9 24.8M52.4 134.6h27.1M54.5 127.6v3.5M54.5 134.6v7M202.4 130.6h13.9M204.5 134.1v71M52.4 141.6h27.1"/>
<path d="M54.5 145.1v3.5M60 146.6h31.5M62.1 150.1v39M82.7 144.9l-.1 85.8M143.6 142.5l3 1.7M148.7 143.4l3.9 6.4M149.6 146l2.1 1.2M154.4 152.8l1.8 3.1M154.7 149l21.6 12.8M60 192.6h31.5M93.6 194.7v25.2M150.6 194.7v25.2"/>
<path d="M239.4 195.9v50.8M245.4 195.9v50.8M97.2 217.8h50M161.6 207.6l.8 .7M162.6 209.7v21M165.1 210.5l8.7 7.2M202.4 208.6h15.2M214.4 205v28.1M217.9 218.4h18M243.4 206.7v26.4M86.1 228.6h73M217.9 231h22"/>
<path d="M57.7 243.6l22.3 20.5M96.8 247.8l12.5 13M123.5 248.2l10.5 18.9M134 246.4l2.9 19.7M164.7 257.6l-19.4 12.4M232.4 244.6h3.5M239.4 244.6h6M248.9 244.6h3.5M82.5 266.5l7.4 6.8M84.1 265.1a10 10 0 0 0-3.9 10.4M110.4 265a7.5 7.5 0 0 1 7.4-3.7 7.5 7.5 0 0 1 6.3 5.4M111.7 263.4l5.2 5.4"/>
<path d="M128.7 276.7l-2.5 2.5M135.7 270.2l4.9 8.7M137.4 269.6l.8 4.9 4.2-2.7M139.5 269.7a5 5 0 0 0-5.1 1.5M140.9 270.3l1.4 1.3 .5 1.1 .3 1.2M141.9 271.2a5 5 0 0 0-7.7 .3M162.8 265.3h14.7M175.4 268.8v22M81.6 290.1v16.7M116 289.3l-16.6 16.6M123.7 281.7l-5.2 5.2M142.3 282l1.7 3"/>
<path d="M153.9 294.3h23.6M162.6 290.4v16.4M85.2 304.7h74"/>
</g>
<g fill="#000" stroke="#000" stroke-width=".25">
<path d="M113.9 109l3.5 .6-3.5 .6zM124.8 109.6l3.5-.6v1.2zM53.9 131.1h1.2l-.6 3.5zM204.5 130.6l.6 3.5h-1.2zM54.5 141.6l.6 3.5h-1.2zM62.1 146.6l.6 3.5h-1.1zM146.9 143.7l2.7 2.3-3.3-1.3zM146.4 140.7l1-.6 1.3 3.3zM152.6 149.8l2.3 2.7-1 .6zM151.7 147.2l3.3 1.3-.6 1zM61.6 189.1h1.1l-.6 3.5zM93.6 217.8l3.6-.5v1.1z"/>
<path d="M147.2 217.3l3.4 .5-3.4 .6zM162.4 208.3l3.1 1.8-.8 .8zM203.9 205.1h1.2l-.6 3.5zM214.4 218.4l3.5-.6v1.2zM235.9 217.8l3.5 .6-3.5 .6zM82.6 228.6l3.5-.6v1.2zM159.1 228l3.5 .6-3.5 .6zM214.4 231l3.5-.6v1.2zM239.9 230.4l3.5 .6-3.5 .6zM235.9 244l3.5 .6-3.5 .6zM245.4 244.6l3.5-.6v1.2zM80.4 263.7l2.1 2.8-2.9-1.9z"/>
<path d="M108.9 261.2l.8-.8 2 3zM125.8 278.8l.8 .8-2.9 2.1zM133.5 267.4l1-.6 1.2 3.4zM136.3 266.2l1.2-.2-.1 3.6zM142.4 271.8l2.6-2.3 .6 .9zM175.4 265.3l.6 3.5h-1.2zM115.6 288.9l2.9-2-2.1 2.9zM140.6 278.9l2.2 2.8-1 .6zM174.8 290.8h1.2l-.6 3.5zM81.6 304.7l3.6-.6v1.2zM159.2 304.1l3.4 .6-3.4 .6z"/>
</g>
<g font-size="7">
<text x="166" y="393.7">PCB_GreenEye_SensorModule</text>
<text x="166" y="401.2">Back Cover</text>
</g>
<g font-size="4.9">
<text x="133" y="108.2">7.4</text>
<text x="134" y="115.8" transform="rotate(59 134 115.8)">Ø7.5</text>
<text x="53.1" y="139.4" transform="rotate(-90 53.1 139.4)">7</text>
<text x="167" y="154.5" transform="rotate(31 167 154.5)">Ø2.4</text>
<text x="60.7" y="172.3" transform="rotate(-90 60.7 172.3)">46</text>
<text x="203" y="172.3" transform="rotate(-90 203 172.3)">78</text>
<text x="169.5" y="212.3" transform="rotate(40 169.5 212.3)">R1</text>
<text x="119.4" y="216.4">57</text>
<text x="224.2" y="217">25</text>
<text x="117.9" y="227.1">80.0</text>
<text x="226.3" y="229.5">29</text>
<text x="59.5" y="243.2" transform="rotate(43 59.5 243.2)">R10</text>
<text x="241.1" y="243.1">6</text>
<text x="98.6" y="247.5" transform="rotate(46 98.6 247.5)">R7.5</text>
<text x="125.4" y="248.5" transform="rotate(61 125.4 248.5)">Ø10</text>
<text x="135.6" y="247.2" transform="rotate(82 135.6 247.2)">R5</text>
<text x="157.6" y="260.4" transform="rotate(-33 157.6 260.4)">R5</text>
<text x="173.9" y="282.5" transform="rotate(-90 173.9 282.5)">29</text>
<text x="99.1" y="304" transform="rotate(-45 99.1 304)">Ø7.4</text>
<text x="119.8" y="303.2">81</text>
<text x="166" y="371.7">jihoonkimtech</text>
<text x="200" y="371.7">2025-08-24</text>
<text x="276.1" y="408.8">4/6</text>
</g>
<g font-size="3.5">
<text x="41.9" y="7.7">1</text>
<text x="86.6" y="7.7">2</text>
<text x="131.1" y="7.7">3</text>
<text x="175.7" y="7.7">4</text>
<text x="220.1" y="7.7">5</text>
<text x="264.6" y="7.7">6</text>
<text x="15" y="37.7">A</text>
<text x="289.5" y="37.7">A</text>
<text x="14.7" y="87.7">B</text>
<text x="289.2" y="87.7">B</text>
<text x="14.8" y="137.7">C</text>
<text x="289.3" y="137.7">C</text>
<text x="14.7" y="187.7">D</text>
<text x="289.2" y="187.7">D</text>
<text x="14.7" y="237.7">E</text>
<text x="289.2" y="237.7">E</text>
<text x="14.7" y="287.7">F</text>
<text x="289.2" y="287.7">F</text>
<text x="14.8" y="337.7">G</text>
<text x="289.3" y="337.7">G</text>
<text x="14.7" y="387.7">H</text>
<text x="289.2" y="387.7">H</text>
<text x="41.9" y="415.2">1</text>
<text x="86.6" y="415.2">2</text>
<text x="131.1" y="415.2">3</text>
<text x="175.7" y="415.2">4</text>
<text x="220.1" y="415.2">5</text>
<text x="264.6" y="415.2">6</text>
</g>
<g font-size="2.5">
<text x="108" y="366">Dept.</text>
<text x="132" y="366">Technical reference</text>
<text x="166" y="366">Created by</text>
<text x="227" y="366">Approved by</text>
<text x="166" y="376">Document type</text>
<text x="227" y="376">Document status</text>
<text x="166" y="386">Title</text>
<text x="227" y="386">DWG No.</text>
<text x="227" y="403">Rev.</text>
<text x="237" y="403">Date of issue</text>
<text x="273" y="403">Sheet</text>
</g>
</svg>
